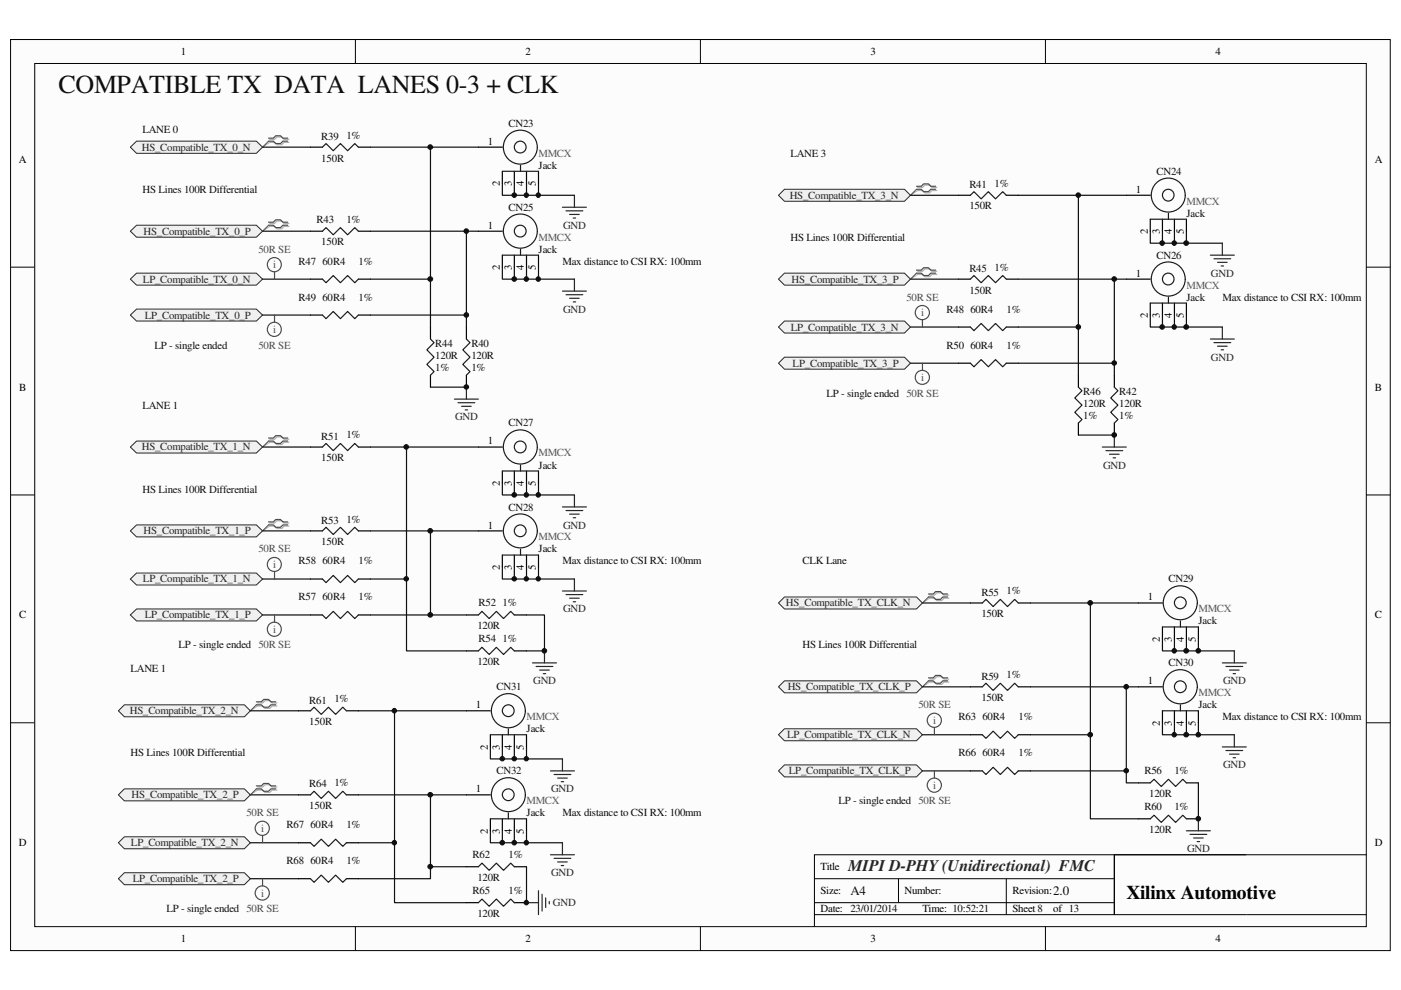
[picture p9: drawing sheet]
<svg xmlns="http://www.w3.org/2000/svg" width="297mm" height="210mm" viewBox="0 0 297 210" stroke-linecap="round" stroke-linejoin="round" font-family="sans-serif">
<path d="M2.3 8.4h292.5v193.1h-292.5z" fill="#fcfcfc"/>
<path d="M2.2 8.4h292.6v193.1h-292.6z" fill="none" stroke="#000" stroke-width=".21"/>
<path d="M7.4 13.5h282.3v183h-282.3z" fill="#fcfcfc"/>
<g fill="none" stroke="#000" stroke-width=".21">
<path d="M7.4 13.5h282.3v183h-282.3zM75.3 8.3v5.1M148.5 8.3v5.1M221.7 8.3v5.1M2.2 56.6h5.1M289.7 56.6h5.1M2.2 104.9h5.1M289.7 104.9h5.1M2.2 153.2h5.1M289.7 153.2h5.1M75.3 196.5v5.1M148.5 196.5v5.1"/>
<path d="M172.7 186.3h63.6M172.7 193.9h117M172.7 191.4h63.6M190.5 186.3v5.1M213.4 186.3v7.6M221.7 196.5v5.1M236.3 181.2v12.7v-12.7h53.4M264.2 181.2h-91.5v15.3"/>
</g>
<path d="M27.6 122.8l1.4-1.3h25.4l1.3 1.3-1.3 1.2h-25.4z" fill-rule="evenodd" fill="#f0f0f0"/>
<path d="M27.6 122.8l1.4-1.3h25.4l1.3 1.3-1.3 1.2h-25.4z" fill="none" stroke="#262626" stroke-width=".21"/>
<path d="M27.6 130.4l1.4-1.3h25.4l1.3 1.3-1.3 1.3h-25.4z" fill-rule="evenodd" fill="#f0f0f0"/>
<path d="M27.6 130.4l1.4-1.3h25.4l1.3 1.3-1.3 1.3h-25.4z" fill="none" stroke="#262626" stroke-width=".21"/>
<path d="M55.7 122.8h10.1M55.7 130.4h10.1" fill="none" stroke="#0e0e0e" stroke-width=".25"/>
<path d="M27.6 94.8l1.4-1.3h25.4l1.3 1.3-1.3 1.3h-25.4z" fill-rule="evenodd" fill="#f0f0f0"/>
<path d="M27.6 94.8l1.4-1.3h25.4l1.3 1.3-1.3 1.3h-25.4z" fill="none" stroke="#262626" stroke-width=".21"/>
<path d="M27.6 112.6l1.4-1.3h25.4l1.3 1.3-1.3 1.2h-25.4z" fill-rule="evenodd" fill="#f0f0f0"/>
<path d="M27.6 112.6l1.4-1.3h25.4l1.3 1.3-1.3 1.2h-25.4z" fill="none" stroke="#262626" stroke-width=".21"/>
<path d="M57.2 93.1h1l.5-.5h1l.5 .5h1.1M57.2 93.8h1l.5 .5h1l.5-.5h1.1M57.2 110.9h1l.5-.5h1l.5 .5h1.1M57.2 111.5h1l.5 .6h1l.5-.6h1.1" fill="none" stroke="#aeaeae" stroke-width=".25"/>
<path d="M57.2 93.8l-1.5 1M57.2 111.5l-1.5 1.1" fill="none" stroke="#aeaeae" stroke-width=".21"/>
<path d="M56.9 92.9h1.1l.5-.5h1l.5 .5h1M56.9 93.5h1.1l.5 .5h1l.5-.5h1M56.9 110.7h1.1l.5-.5h1l.5 .5h1M56.9 111.3h1.1l.5 .5h1l.5-.5h1" fill="none" stroke="#4c4c4c" stroke-width=".25"/>
<path d="M56.9 93.5l-1.2 1.3M56.9 111.3l-1.2 1.3" fill="none" stroke="#4c4c4c" stroke-width=".21"/>
<path d="M119.2 107.5h5.1M120 108.2h3.6M120.8 109h2M121.5 109.8h.5M121.8 104.9v2.6M119.2 125.3h5.1M120 126.1h3.6M120.8 126.8h2M121.5 127.6h.5M121.8 122.8v2.5" fill="none" stroke="#262626" stroke-width=".25"/>
<path d="M55.7 94.8h10.1M78.5 94.8h22.9M55.7 112.6h10.1M106.5 102.4v2.5h15.3M109 102.4v2.5M111.6 102.4v2.5M114.2 102.4v2.5M106.5 120.2v2.6h15.3M109 120.2v2.6M111.6 120.2v2.6M114.2 120.2v2.6" fill="none" stroke="#0e0e0e" stroke-width=".25"/>
<path d="M27.6 59.2l1.4-1.3h25.4l1.3 1.3-1.3 1.3h-25.4z" fill-rule="evenodd" fill="#f0f0f0"/>
<path d="M27.6 59.2l1.4-1.3h25.4l1.3 1.3-1.3 1.3h-25.4z" fill="none" stroke="#262626" stroke-width=".21"/>
<path d="M27.6 66.8l1.4-1.3h25.4l1.3 1.3-1.3 1.3h-25.4z" fill-rule="evenodd" fill="#f0f0f0"/>
<path d="M27.6 66.8l1.4-1.3h25.4l1.3 1.3-1.3 1.3h-25.4z" fill="none" stroke="#262626" stroke-width=".21"/>
<path d="M55.7 59.2h10.1M55.7 66.8h10.1" fill="none" stroke="#0e0e0e" stroke-width=".25"/>
<path d="M27.6 31.2l1.4-1.3h25.4l1.3 1.3-1.3 1.3h-25.4z" fill-rule="evenodd" fill="#f0f0f0"/>
<path d="M27.6 31.2l1.4-1.3h25.4l1.3 1.3-1.3 1.3h-25.4z" fill="none" stroke="#262626" stroke-width=".21"/>
<path d="M27.6 49l1.4-1.2h25.4l1.3 1.2-1.3 1.3h-25.4z" fill-rule="evenodd" fill="#f0f0f0"/>
<path d="M27.6 49l1.4-1.2h25.4l1.3 1.2-1.3 1.3h-25.4z" fill="none" stroke="#262626" stroke-width=".21"/>
<path d="M57.2 29.5h1l.5-.5h1l.5 .5h1.1M57.2 30.2h1l.5 .5h1l.5-.5h1.1M57.2 47.4h1l.5-.5h1l.5 .5h1.1M57.2 48h1l.5 .5h1l.5-.5h1.1" fill="none" stroke="#aeaeae" stroke-width=".25"/>
<path d="M57.2 30.2l-1.5 1M57.2 48l-1.5 1" fill="none" stroke="#aeaeae" stroke-width=".21"/>
<path d="M56.9 29.3h1.1l.5-.5h1l.5 .5h1M56.9 29.9h1.1l.5 .5h1l.5-.5h1M56.9 47.1h1.1l.5-.5h1l.5 .5h1M56.9 47.8h1.1l.5 .5h1l.5-.5h1" fill="none" stroke="#4c4c4c" stroke-width=".25"/>
<path d="M56.9 29.9l-1.2 1.3M56.9 47.8l-1.2 1.2" fill="none" stroke="#4c4c4c" stroke-width=".21"/>
<path d="M119.2 43.9h5.1M120 44.7h3.6M120.8 45.5h2M121.5 46.2h.5M121.8 41.4v2.5M121.8 59.2v2.5M119.2 61.7h5.1M120 62.5h3.6M120.8 63.2h2M121.5 64h.5" fill="none" stroke="#262626" stroke-width=".25"/>
<path d="M55.7 31.2h10.1M78.5 31.2h22.9M106.5 38.9v2.5h15.3M109 38.9v2.5M111.6 38.9v2.5M114.2 38.9v2.5M55.7 49h10.1M106.5 56.6v2.6h15.3M109 56.6v2.6M111.6 56.6v2.6M114.2 56.6v2.6" fill="none" stroke="#0e0e0e" stroke-width=".25"/>
<path d="M25.1 178.7l1.3-1.3h25.4l1.3 1.3-1.3 1.3h-25.4z" fill-rule="evenodd" fill="#f0f0f0"/>
<path d="M25.1 178.7l1.3-1.3h25.4l1.3 1.3-1.3 1.3h-25.4z" fill="none" stroke="#262626" stroke-width=".21"/>
<path d="M25.1 186.3l1.3-1.3h25.4l1.3 1.3-1.3 1.3h-25.4z" fill-rule="evenodd" fill="#f0f0f0"/>
<path d="M25.1 186.3l1.3-1.3h25.4l1.3 1.3-1.3 1.3h-25.4z" fill="none" stroke="#262626" stroke-width=".21"/>
<path d="M53.1 178.7h10.2M53.1 186.3h10.2" fill="none" stroke="#0e0e0e" stroke-width=".25"/>
<path d="M25.1 150.7l1.3-1.3h25.4l1.3 1.3-1.3 1.3h-25.4z" fill-rule="evenodd" fill="#f0f0f0"/>
<path d="M25.1 150.7l1.3-1.3h25.4l1.3 1.3-1.3 1.3h-25.4z" fill="none" stroke="#262626" stroke-width=".21"/>
<path d="M25.1 168.5l1.3-1.2h25.4l1.3 1.2-1.3 1.3h-25.4z" fill-rule="evenodd" fill="#f0f0f0"/>
<path d="M25.1 168.5l1.3-1.2h25.4l1.3 1.2-1.3 1.3h-25.4z" fill="none" stroke="#262626" stroke-width=".21"/>
<path d="M54.6 149.1h1.1l.5-.6h1l.5 .6h1M54.6 149.7h1.1l.5 .5h1l.5-.5h1M54.6 166.9h1.1l.5-.5h1l.5 .5h1M54.6 167.5h1.1l.5 .5h1l.5-.5h1" fill="none" stroke="#aeaeae" stroke-width=".25"/>
<path d="M54.6 149.7l-1.5 1M54.6 167.5l-1.5 1" fill="none" stroke="#aeaeae" stroke-width=".21"/>
<path d="M54.4 148.8h1l.5-.5h1l.5 .5h1.1M54.4 149.4h1l.5 .5h1l.5-.5h1.1M54.4 166.6h1l.5-.5h1l.5 .5h1.1M54.4 167.3h1l.5 .5h1l.5-.5h1.1" fill="none" stroke="#4c4c4c" stroke-width=".25"/>
<path d="M54.4 149.4l-1.3 1.3M54.4 167.3l-1.3 1.2" fill="none" stroke="#4c4c4c" stroke-width=".21"/>
<path d="M116.7 163.4h5.1M117.5 164.2h3.5M118.2 165h2.1M119 165.7h.5M119.2 160.9v2.5M119.2 178.7v2.5M116.7 181.2h5.1M117.5 182h3.5M118.2 182.8h2.1M119 183.5h.5" fill="none" stroke="#262626" stroke-width=".25"/>
<path d="M53.1 150.7h10.2M76 150.7h22.9M104 158.4v2.5h15.2M106.5 158.4v2.5M109 158.4v2.5M111.6 158.4v2.5M53.1 168.5h10.2M91.3 168.5v17.8h-15.3M104 176.1v2.6h15.2M106.5 176.1v2.6M109 176.1v2.6M111.6 176.1v2.6" fill="none" stroke="#0e0e0e" stroke-width=".25"/>
<path d="M165.1 69.3l1.2-1.2h25.5l1.2 1.2-1.2 1.3h-25.5z" fill-rule="evenodd" fill="#f0f0f0"/>
<path d="M165.1 69.3l1.2-1.2h25.5l1.2 1.2-1.2 1.3h-25.5z" fill="none" stroke="#262626" stroke-width=".21"/>
<path d="M165.1 77l1.2-1.3h25.5l1.2 1.3-1.2 1.3h-25.5z" fill-rule="evenodd" fill="#f0f0f0"/>
<path d="M165.1 77l1.2-1.3h25.5l1.2 1.3-1.2 1.3h-25.5z" fill="none" stroke="#262626" stroke-width=".21"/>
<path d="M193 69.3h10.2M193 77h10.2" fill="none" stroke="#0e0e0e" stroke-width=".25"/>
<path d="M165.1 41.4l1.2-1.3h25.5l1.2 1.3-1.2 1.3h-25.5z" fill-rule="evenodd" fill="#f0f0f0"/>
<path d="M165.1 41.4l1.2-1.3h25.5l1.2 1.3-1.2 1.3h-25.5z" fill="none" stroke="#262626" stroke-width=".21"/>
<path d="M165.1 59.2l1.2-1.3h25.5l1.2 1.3-1.2 1.3h-25.5z" fill-rule="evenodd" fill="#f0f0f0"/>
<path d="M165.1 59.2l1.2-1.3h25.5l1.2 1.3-1.2 1.3h-25.5z" fill="none" stroke="#262626" stroke-width=".21"/>
<path d="M194.6 39.8h1l.5-.6h1l.5 .6h1M194.6 40.4h1l.5 .5h1l.5-.5h1M194.6 57.5h1l.5-.5h1l.5 .5h1M194.6 58.2h1l.5 .5h1l.5-.5h1" fill="none" stroke="#aeaeae" stroke-width=".25"/>
<path d="M194.6 40.4l-1.6 1M194.6 58.2l-1.6 1" fill="none" stroke="#aeaeae" stroke-width=".21"/>
<path d="M194.3 39.5h1l.5-.5h1l.6 .5h1M194.3 40.1h1l.5 .5h1l.6-.5h1M194.3 57.3h1l.5-.5h1l.6 .5h1M194.3 57.9h1l.5 .5h1l.6-.5h1" fill="none" stroke="#4c4c4c" stroke-width=".25"/>
<path d="M194.3 40.1l-1.3 1.3M194.3 57.9l-1.3 1.3" fill="none" stroke="#4c4c4c" stroke-width=".21"/>
<path d="M256.6 54.1h5.1M257.4 54.9h3.5M258.1 55.6h2.1M258.9 56.4h.5M259.2 51.6v2.5M256.6 71.9h5.1M257.4 72.6h3.5M258.1 73.4h2.1M258.9 74.2h.5M259.2 69.3v2.6" fill="none" stroke="#262626" stroke-width=".25"/>
<path d="M193 41.4h10.2M193 59.2h10.2M215.9 41.4h22.9M243.9 49v2.6h15.3M246.5 49v2.6M249 49v2.6M251.5 49v2.6M243.9 66.8v2.5h15.3M246.5 66.8v2.5M249 66.8v2.5M251.5 66.8v2.5" fill="none" stroke="#0e0e0e" stroke-width=".25"/>
<path d="M165.1 155.8l1.2-1.3h28l1.3 1.3-1.3 1.3h-28z" fill-rule="evenodd" fill="#f0f0f0"/>
<path d="M165.1 155.8l1.2-1.3h28l1.3 1.3-1.3 1.3h-28z" fill="none" stroke="#262626" stroke-width=".21"/>
<path d="M165.1 163.4l1.2-1.2h28l1.3 1.2-1.3 1.3h-28z" fill-rule="evenodd" fill="#f0f0f0"/>
<path d="M165.1 163.4l1.2-1.2h28l1.3 1.2-1.3 1.3h-28z" fill="none" stroke="#262626" stroke-width=".21"/>
<path d="M195.6 155.8h10.1M195.6 163.4h10.1" fill="none" stroke="#0e0e0e" stroke-width=".25"/>
<path d="M165.1 127.8l1.2-1.2h28l1.3 1.2-1.3 1.3h-28z" fill-rule="evenodd" fill="#f0f0f0"/>
<path d="M165.1 127.8l1.2-1.2h28l1.3 1.2-1.3 1.3h-28z" fill="none" stroke="#262626" stroke-width=".21"/>
<path d="M165.1 145.6l1.2-1.2h28l1.3 1.2-1.3 1.3h-28z" fill-rule="evenodd" fill="#f0f0f0"/>
<path d="M165.1 145.6l1.2-1.2h28l1.3 1.2-1.3 1.3h-28z" fill="none" stroke="#262626" stroke-width=".21"/>
<path d="M197.1 126.2h1l.5-.5h1l.5 .5h1.1M197.1 126.8h1l.5 .5h1l.5-.5h1.1M197.1 144h1l.5-.5h1l.5 .5h1.1M197.1 144.6h1l.5 .5h1l.5-.5h1.1" fill="none" stroke="#aeaeae" stroke-width=".25"/>
<path d="M197.1 126.8l-1.5 1M197.1 144.6l-1.5 1" fill="none" stroke="#aeaeae" stroke-width=".21"/>
<g fill="none" stroke="#4c4c4c" stroke-width=".25">
<path d="M58.2 57.7v1.5M58.2 66.8v1.5M195.6 67.8v1.5M195.6 77v1.5M58.2 121.2v1.6M58.2 130.4v1.5M196.8 125.9h1.1l.5-.5h1l.5 .5h1M196.8 126.6h1.1l.5 .5h1l.5-.5h1M196.8 143.7h1.1l.5-.5h1l.5 .5h1M196.8 144.4h1.1l.5 .5h1l.5-.5h1M198.1 154.3v1.5M55.7 177.2v1.5"/>
<path d="M198.1 163.4v1.6M55.7 186.3v1.5"/>
<circle cx="58.1" cy="56.1" r="1.5"/>
<circle cx="58.1" cy="69.8" r="1.5"/>
<circle cx="195.5" cy="66.3" r="1.51"/>
<circle cx="195.6" cy="80" r="1.5"/>
<circle cx="58.2" cy="119.7" r="1.49"/>
<circle cx="58.1" cy="133.4" r="1.5"/>
<circle cx="198.1" cy="152.7" r="1.5"/>
<circle cx="55.6" cy="175.6" r="1.5"/>
<circle cx="198.1" cy="166.5" r="1.5"/>
<circle cx="55.6" cy="189.3" r="1.5"/>
</g>
<path d="M196.8 126.6l-1.2 1.2M196.8 144.4l-1.2 1.2" fill="none" stroke="#4c4c4c" stroke-width=".21"/>
<g fill="none" stroke="#262626" stroke-width=".25">
<path d="M96.3 84.6h5.1M97.1 85.4h3.6M97.9 86.1h2M98.6 86.9h.5M98.9 82.1v2.5M233.7 94.8h5.1M234.5 95.5h3.5M235.2 96.3h2.1M236 97.1h.5M236.3 92.2v2.6M115.4 138v2.5M261.7 138v2.5"/>
<path d="M112.9 140.5h5.1M113.7 141.3h3.5M114.4 142.1h2.1M115.2 142.8h.5M259.2 140.5h5M259.2 158.4h5M259.9 141.3h3.6M259.9 159.1h3.6M260.7 142.1h2M260.7 159.9h2M261.4 142.8h.6M261.7 155.8v2.6"/>
<path d="M251.5 176.1h5.1M252.3 176.9h3.6M253.1 177.7h2M253.8 178.4h.5M254.1 173.6v2.5M261.4 160.7h.6M111.6 191.4h2.6M114.2 188.8v5.1M114.9 189.6v3.6M115.7 190.4v2M116.5 191.1v.5"/>
</g>
<g fill="none" stroke="#0e0e0e" stroke-width=".25">
<path d="M91.3 31.2v38.1M78.5 49h22.9M78.5 59.2h12.8M98.9 49v20.3M215.9 59.2h22.9M228.6 41.4v38.1M236.3 59.2v20.3M78.5 66.8h20.4M215.9 69.3h12.7M215.9 77h20.4M86.2 94.8v28M91.3 82.1h7.6"/>
<path d="M228.6 92.2h7.7M78.5 112.6h22.9M91.3 112.6v17.8M78.5 130.4h20.4M78.5 122.8h7.7M86.2 122.8v15.2h12.7M111.6 130.4h3.8v7.6h-3.8M195.6 127.8h10.1M218.5 127.8h22.8M246.5 135.5v2.5h15.2M249 135.5v2.5M251.5 135.5v2.5"/>
<path d="M254.1 135.5v2.5M83.6 150.7v28M195.6 145.6h10.1M218.5 155.8h12.7v17.8h10.1M218.5 145.6h22.8M246.5 153.2v2.6h15.2M249 153.2v2.6M251.5 153.2v2.6M254.1 153.2v2.6M76 168.5h22.9M76 178.7h7.6M83.6 178.7v12.7h15.3"/>
<path d="M218.5 163.4h20.3v2.6h2.5M254.1 166v7.6M91.3 183.8h7.6M111.6 183.8v7.6"/>
</g>
<g fill="none" stroke="#000" stroke-width=".25">
<path d="M65.8 31.2h2.6M76 31.2h2.5M101.4 31.2h5.1M106.5 36.3v2.6M109 36.3v2.6M111.6 36.3v2.6M114.2 36.3v2.6M65.8 49h2.6M65.8 59.2h2.6M76 49h2.5M76 59.2h2.5M101.4 49h5.1"/>
<path d="M106.5 54.1v2.5M109 54.1v2.5M111.6 54.1v2.5M114.2 54.1v2.5M203.2 41.4h2.5M203.2 59.2h2.5M213.4 41.4h2.5M213.4 59.2h2.5M238.8 41.4h5.1M238.8 59.2h5.1M243.9 46.5v2.5M246.5 46.5v2.5"/>
<path d="M249 46.5v2.5M251.5 46.5v2.5M65.8 66.8h2.6M76 66.8h2.5M91.3 69.3v2.6M91.3 79.5v2.6M98.9 69.3v2.6M98.9 79.5v2.6M203.2 69.3h2.5M203.2 77h2.5M213.4 69.3h2.5M213.4 77h2.5"/>
<path d="M228.6 79.5v2.6M236.3 79.5v2.6M243.9 64.3v2.5M246.5 64.3v2.5M249 64.3v2.5M251.5 64.3v2.5M65.8 94.8h2.6M76 94.8h2.5M101.4 94.8h5.1M106.5 99.9v2.5M109 99.9v2.5M111.6 99.9v2.5"/>
<path d="M114.2 99.9v2.5M228.6 89.7v2.5M236.3 89.7v2.5M65.8 112.6h2.6M76 112.6h2.5M101.4 112.6h5.1M106.5 117.7v2.5M109 117.7v2.5M111.6 117.7v2.5M114.2 117.7v2.5M65.8 130.4h2.6M65.8 122.8h2.6"/>
<path d="M76 130.4h2.5M76 122.8h2.5M98.9 130.4h2.5M98.9 138h2.5M109 130.4h2.6M109 138h2.6M205.7 127.8h2.6M215.9 127.8h2.6M241.3 127.8h5.2M246.5 132.9v2.6M249 132.9v2.6M251.5 132.9v2.6"/>
<path d="M254.1 132.9v2.6M63.3 150.7h2.5M73.4 150.7h2.6M98.9 150.7h5.1M104 155.8v2.6M106.5 155.8v2.6M109 155.8v2.6M111.6 155.8v2.6M205.7 145.6h2.6M205.7 155.8h2.6M215.9 145.6h2.6M215.9 155.8h2.6"/>
<path d="M241.3 145.6h5.2M246.5 150.7v2.5M249 150.7v2.5M251.5 150.7v2.5M254.1 150.7v2.5M63.3 168.5h2.5M63.3 178.7h2.5M73.4 168.5h2.6M73.4 178.7h2.6M98.9 168.5h5.1M104 173.6v2.5M106.5 173.6v2.5"/>
<path d="M109 173.6v2.5M111.6 173.6v2.5M205.7 163.4h2.6M215.9 163.4h2.6M241.3 166h2.6M241.3 173.6h2.6M251.5 166h2.6M251.5 173.6h2.6M63.3 186.3h2.5M73.4 186.3h2.6M98.9 183.8h2.5M98.9 191.4h2.5"/>
<path d="M109 183.8h2.6M109 191.4h2.6"/>
</g>
<g fill="none" stroke="#1c1c1c" stroke-width=".25">
<path d="M68.4 31.2l.7-.8 1.6 1.6 1.5-1.6 1.5 1.6 1.5-1.6 .8 .8M106.5 36.3h7.7M110.4 35.1v1.2M113.9 31.2a3.6 3.6 0 0 0-5.2-3.2 3.6 3.6 0 0 0-.6 6 3.6 3.6 0 0 0 5.7-2l.1-.7M68.4 59.2l.7 .7 1.6-1.5 1.5 1.5 1.5-1.5 1.5 1.5 .8-.7M68.4 49l.7-.7 1.6 1.5 1.5-1.5 1.5 1.5 1.5-1.5 .8 .7M106.5 54.1h7.7M110.4 52.8v1.3M113.9 49a3.6 3.6 0 0 0-5.2-3.2 3.6 3.6 0 0 0-.6 6.1 3.6 3.6 0 0 0 5.7-2.1l.1-.7M205.7 41.4l.8-.8 1.5 1.6 1.5-1.6 1.6 1.6 1.5-1.6 .8 .8M205.7 59.2l.8-.8 1.5 1.5 1.5-1.5 1.6 1.5 1.5-1.5 .8 .8M243.9 46.5h7.6"/>
<path d="M247.7 45.2v1.3M251.3 41.4a3.6 3.6 0 0 0-5.2-3.2 3.6 3.6 0 0 0-.7 6 3.6 3.6 0 0 0 5.8-2l.1-.7M251.3 59.2a3.6 3.6 0 0 0-5.2-3.2 3.6 3.6 0 0 0-.6 6 3.6 3.6 0 0 0 5.7-2l.1-.7M68.4 66.8l.7 .8 1.6-1.6 1.5 1.6 1.5-1.6 1.5 1.6 .8-.8M91.3 71.9l.7 .7-1.5 1.6 1.5 1.5-1.5 1.6 1.5 1.5-.7 .7M98.9 71.9l.7 .7-1.5 1.6 1.5 1.5-1.5 1.6 1.5 1.5-.7 .7M205.7 69.3l.8 .8 1.5-1.5 1.5 1.5 1.6-1.5 1.5 1.5 .8-.8M205.7 77l.8 .8 1.5-1.6 1.5 1.6 1.6-1.6 1.5 1.6 .8-.8M243.9 64.3h7.6M247.7 63v1.3M68.4 94.8l.7-.8 1.6 1.5 1.5-1.5 1.5 1.5 1.5-1.5 .8 .8M106.5 99.9h7.7"/>
<path d="M110.4 98.6v1.3M113.9 94.8a3.6 3.6 0 0 0-5.2-3.3 3.6 3.6 0 0 0-.6 6.1 3.6 3.6 0 0 0 5.7-2l.1-.7M228.6 82.1l.8 .7-1.5 1.6 1.5 1.5-1.5 1.5 1.5 1.5-.8 .8M236.3 82.1l.7 .7-1.5 1.6 1.5 1.5-1.5 1.5 1.5 1.5-.7 .8M68.4 112.6l.7-.8 1.6 1.5 1.5-1.5 1.5 1.5 1.5-1.5 .8 .8M106.5 117.7h7.7M110.4 116.4v1.3M113.9 112.6a3.6 3.6 0 0 0-5.2-3.3 3.6 3.6 0 0 0-.6 6.1 3.6 3.6 0 0 0 5.7-2l.1-.8M68.4 130.4l.7 .7 1.6-1.5 1.5 1.5 1.5-1.5 1.5 1.5 .8-.7M68.4 122.8l.7 .7 1.6-1.5 1.5 1.5 1.5-1.5 1.5 1.5 .8-.7M101.4 130.4l.8-.8 1.5 1.5 1.5-1.5 1.6 1.5 1.5-1.5 .7 .8M101.4 138l.8-.8 1.5 1.6 1.5-1.6 1.6 1.6 1.5-1.6 .7 .8"/>
<path d="M208.3 127.8l.7-.7 1.6 1.5 1.5-1.5 1.5 1.5 1.5-1.5 .8 .7M246.5 132.9h7.6M250.3 131.7v1.2M253.9 127.8a3.6 3.6 0 0 0-4.9-3.4 3.6 3.6 0 0 0-1.4 5.8 3.6 3.6 0 0 0 5.9-.9l.3-1.4M65.8 150.7l.8-.8 1.5 1.6 1.5-1.6 1.6 1.6 1.5-1.6 .7 .8M104 155.8h7.6M107.8 154.5v1.3M111.4 150.7a3.6 3.6 0 0 0-5.2-3.2 3.6 3.6 0 0 0-.7 6 3.6 3.6 0 0 0 5.8-2l.1-.7M208.3 155.8l.7 .7 1.6-1.5 1.5 1.5 1.5-1.5 1.5 1.5 .8-.7M208.3 145.6l.7-.7 1.6 1.5 1.5-1.5 1.5 1.5 1.5-1.5 .8 .7M246.5 150.7h7.6M250.3 149.4v1.3"/>
<path d="M253.9 145.6a3.6 3.6 0 0 0-4.9-3.5 3.6 3.6 0 0 0-1.4 5.9 3.6 3.6 0 0 0 5.9-.9l.3-1.4M65.8 178.7l.8 .8 1.5-1.6 1.5 1.6 1.6-1.6 1.5 1.6 .7-.8M65.8 168.5l.8-.7 1.5 1.5 1.5-1.5 1.6 1.5 1.5-1.5 .7 .7M104 173.6h7.6M107.8 172.3v1.3M111.4 168.5a3.6 3.6 0 0 0-5.2-3.2 3.6 3.6 0 0 0-.7 6.1 3.6 3.6 0 0 0 5.8-2.1l.1-.7M208.3 163.4l.7 .8 1.6-1.5 1.5 1.5 1.5-1.5 1.5 1.5 .8-.8M243.9 166l.8-.8 1.5 1.6 1.5-1.6 1.6 1.6 1.5-1.6 .7 .8M243.9 173.6l.8-.8 1.5 1.6 1.5-1.6 1.6 1.6 1.5-1.6 .7 .8M65.8 186.3l.8 .8 1.5-1.6 1.5 1.6 1.6-1.6 1.5 1.6 .7-.8M101.4 183.8l.8-.8 1.5 1.5 1.5-1.5 1.6 1.5 1.5-1.5 .7 .8M101.4 191.4l.8-.8 1.5 1.6 1.5-1.6 1.6 1.6 1.5-1.6 .7 .8"/>
<circle cx="110.3" cy="31.2" r="1.25"/>
<circle cx="110.3" cy="49" r="1.25"/>
<circle cx="247.7" cy="59.2" r="1.24"/>
<circle cx="247.7" cy="41.4" r="1.24"/>
<circle cx="110.3" cy="94.8" r="1.25"/>
<circle cx="110.3" cy="112.5" r="1.25"/>
<circle cx="250.2" cy="127.8" r="1.25"/>
<circle cx="107.8" cy="150.7" r="1.24"/>
<circle cx="250.2" cy="145.6" r="1.25"/>
<circle cx="107.8" cy="168.5" r="1.24"/>
</g>
<path d="M231.2 127.8h.1M231.2 127.8v28M238.8 145.6v17.8" fill="none" stroke="#151515" stroke-width=".25"/>
<circle cx="83.6" cy="178.7" r=".48" fill="#0e0e0e"/>
<circle cx="83.6" cy="178.7" r=".48" fill="none" stroke="#0e0e0e" stroke-width=".21"/>
<circle cx="83.6" cy="150.7" r=".48" fill="#0e0e0e"/>
<circle cx="83.6" cy="150.7" r=".48" fill="none" stroke="#0e0e0e" stroke-width=".21"/>
<circle cx="86.1" cy="122.7" r=".48" fill="#0e0e0e"/>
<circle cx="86.1" cy="122.7" r=".48" fill="none" stroke="#0e0e0e" stroke-width=".21"/>
<circle cx="86.1" cy="94.8" r=".49" fill="#0e0e0e"/>
<circle cx="86.1" cy="94.8" r=".49" fill="none" stroke="#0e0e0e" stroke-width=".21"/>
<circle cx="91.2" cy="183.7" r=".5" fill="#0e0e0e"/>
<circle cx="91.2" cy="183.7" r=".5" fill="none" stroke="#0e0e0e" stroke-width=".21"/>
<circle cx="91.2" cy="168.5" r=".5" fill="#0e0e0e"/>
<circle cx="91.2" cy="168.5" r=".5" fill="none" stroke="#0e0e0e" stroke-width=".21"/>
<circle cx="91.2" cy="130.4" r=".5" fill="#0e0e0e"/>
<circle cx="91.2" cy="130.4" r=".5" fill="none" stroke="#0e0e0e" stroke-width=".21"/>
<circle cx="91.2" cy="112.5" r=".5" fill="#0e0e0e"/>
<circle cx="91.2" cy="112.5" r=".5" fill="none" stroke="#0e0e0e" stroke-width=".21"/>
<circle cx="91.2" cy="59.2" r=".5" fill="#0e0e0e"/>
<circle cx="91.2" cy="59.2" r=".5" fill="none" stroke="#0e0e0e" stroke-width=".21"/>
<circle cx="91.2" cy="31.2" r=".5" fill="#0e0e0e"/>
<circle cx="91.2" cy="31.2" r=".5" fill="none" stroke="#0e0e0e" stroke-width=".21"/>
<circle cx="98.9" cy="82" r=".48" fill="#0e0e0e"/>
<circle cx="98.9" cy="82" r=".48" fill="none" stroke="#0e0e0e" stroke-width=".21"/>
<circle cx="98.9" cy="66.8" r=".49" fill="#0e0e0e"/>
<circle cx="98.9" cy="66.8" r=".49" fill="none" stroke="#0e0e0e" stroke-width=".21"/>
<circle cx="98.9" cy="49" r=".49" fill="#0e0e0e"/>
<circle cx="98.9" cy="49" r=".49" fill="none" stroke="#0e0e0e" stroke-width=".21"/>
<circle cx="106.5" cy="178.7" r=".49" fill="#0e0e0e"/>
<circle cx="106.5" cy="178.7" r=".49" fill="none" stroke="#0e0e0e" stroke-width=".21"/>
<circle cx="106.5" cy="160.9" r=".48" fill="#0e0e0e"/>
<circle cx="106.5" cy="160.9" r=".48" fill="none" stroke="#0e0e0e" stroke-width=".21"/>
<circle cx="109" cy="178.7" r=".48" fill="#0e0e0e"/>
<circle cx="109" cy="178.7" r=".48" fill="none" stroke="#0e0e0e" stroke-width=".21"/>
<circle cx="109" cy="160.9" r=".47" fill="#0e0e0e"/>
<circle cx="109" cy="160.9" r=".47" fill="none" stroke="#0e0e0e" stroke-width=".21"/>
<circle cx="109" cy="122.7" r=".47" fill="#0e0e0e"/>
<circle cx="109" cy="122.7" r=".47" fill="none" stroke="#0e0e0e" stroke-width=".21"/>
<circle cx="109" cy="104.9" r=".48" fill="#0e0e0e"/>
<circle cx="109" cy="104.9" r=".48" fill="none" stroke="#0e0e0e" stroke-width=".21"/>
<circle cx="109" cy="59.2" r=".48" fill="#0e0e0e"/>
<circle cx="109" cy="59.2" r=".48" fill="none" stroke="#0e0e0e" stroke-width=".21"/>
<circle cx="109" cy="41.4" r=".48" fill="#0e0e0e"/>
<circle cx="109" cy="41.4" r=".48" fill="none" stroke="#0e0e0e" stroke-width=".21"/>
<circle cx="111.6" cy="191.4" r=".48" fill="#0e0e0e"/>
<circle cx="111.6" cy="191.4" r=".48" fill="none" stroke="#0e0e0e" stroke-width=".21"/>
<circle cx="111.6" cy="178.7" r=".48" fill="#0e0e0e"/>
<circle cx="111.6" cy="178.7" r=".48" fill="none" stroke="#0e0e0e" stroke-width=".21"/>
<circle cx="111.6" cy="160.9" r=".46" fill="#0e0e0e"/>
<circle cx="111.6" cy="160.9" r=".46" fill="none" stroke="#0e0e0e" stroke-width=".21"/>
<circle cx="111.6" cy="122.7" r=".46" fill="#0e0e0e"/>
<circle cx="111.6" cy="122.7" r=".46" fill="none" stroke="#0e0e0e" stroke-width=".21"/>
<circle cx="111.6" cy="104.9" r=".48" fill="#0e0e0e"/>
<circle cx="111.6" cy="104.9" r=".48" fill="none" stroke="#0e0e0e" stroke-width=".21"/>
<circle cx="111.6" cy="59.2" r=".48" fill="#0e0e0e"/>
<circle cx="111.6" cy="59.2" r=".48" fill="none" stroke="#0e0e0e" stroke-width=".21"/>
<circle cx="111.6" cy="41.4" r=".47" fill="#0e0e0e"/>
<circle cx="111.6" cy="41.4" r=".47" fill="none" stroke="#0e0e0e" stroke-width=".21"/>
<circle cx="114.1" cy="122.7" r=".46" fill="#0e0e0e"/>
<circle cx="114.1" cy="122.7" r=".46" fill="none" stroke="#0e0e0e" stroke-width=".21"/>
<circle cx="114.1" cy="104.9" r=".48" fill="#0e0e0e"/>
<circle cx="114.1" cy="104.9" r=".48" fill="none" stroke="#0e0e0e" stroke-width=".21"/>
<circle cx="114.1" cy="59.2" r=".48" fill="#0e0e0e"/>
<circle cx="114.1" cy="59.2" r=".48" fill="none" stroke="#0e0e0e" stroke-width=".21"/>
<circle cx="114.1" cy="41.4" r=".47" fill="#0e0e0e"/>
<circle cx="114.1" cy="41.4" r=".47" fill="none" stroke="#0e0e0e" stroke-width=".21"/>
<circle cx="115.4" cy="138" r=".49" fill="#0e0e0e"/>
<circle cx="115.4" cy="138" r=".49" fill="none" stroke="#0e0e0e" stroke-width=".21"/>
<circle cx="228.6" cy="69.3" r=".49" fill="#0e0e0e"/>
<circle cx="228.6" cy="69.3" r=".49" fill="none" stroke="#0e0e0e" stroke-width=".21"/>
<circle cx="228.6" cy="41.4" r=".49" fill="#0e0e0e"/>
<circle cx="228.6" cy="41.4" r=".49" fill="none" stroke="#0e0e0e" stroke-width=".21"/>
<circle cx="231.2" cy="155.8" r=".49" fill="#0e0e0e"/>
<circle cx="231.2" cy="155.8" r=".49" fill="none" stroke="#0e0e0e" stroke-width=".21"/>
<circle cx="231.2" cy="127.8" r=".49" fill="#0e0e0e"/>
<circle cx="231.2" cy="127.8" r=".49" fill="none" stroke="#0e0e0e" stroke-width=".21"/>
<circle cx="236.2" cy="92.2" r=".49" fill="#0e0e0e"/>
<circle cx="236.2" cy="92.2" r=".49" fill="none" stroke="#0e0e0e" stroke-width=".21"/>
<circle cx="236.2" cy="77" r=".48" fill="#0e0e0e"/>
<circle cx="236.2" cy="77" r=".48" fill="none" stroke="#0e0e0e" stroke-width=".21"/>
<circle cx="236.2" cy="59.2" r=".49" fill="#0e0e0e"/>
<circle cx="236.2" cy="59.2" r=".49" fill="none" stroke="#0e0e0e" stroke-width=".21"/>
<circle cx="238.8" cy="163.4" r=".48" fill="#0e0e0e"/>
<circle cx="238.8" cy="163.4" r=".48" fill="none" stroke="#0e0e0e" stroke-width=".21"/>
<circle cx="238.8" cy="145.6" r=".49" fill="#0e0e0e"/>
<circle cx="238.8" cy="145.6" r=".49" fill="none" stroke="#0e0e0e" stroke-width=".21"/>
<circle cx="246.4" cy="69.3" r=".49" fill="#0e0e0e"/>
<circle cx="246.4" cy="69.3" r=".49" fill="none" stroke="#0e0e0e" stroke-width=".21"/>
<circle cx="246.4" cy="51.5" r=".49" fill="#0e0e0e"/>
<circle cx="246.4" cy="51.5" r=".49" fill="none" stroke="#0e0e0e" stroke-width=".21"/>
<circle cx="249" cy="155.8" r=".47" fill="#0e0e0e"/>
<circle cx="249" cy="155.8" r=".47" fill="none" stroke="#0e0e0e" stroke-width=".21"/>
<circle cx="248.9" cy="138" r=".48" fill="#0e0e0e"/>
<circle cx="248.9" cy="138" r=".48" fill="none" stroke="#0e0e0e" stroke-width=".21"/>
<circle cx="248.9" cy="69.3" r=".48" fill="#0e0e0e"/>
<circle cx="248.9" cy="69.3" r=".48" fill="none" stroke="#0e0e0e" stroke-width=".21"/>
<circle cx="248.9" cy="51.5" r=".48" fill="#0e0e0e"/>
<circle cx="248.9" cy="51.5" r=".48" fill="none" stroke="#0e0e0e" stroke-width=".21"/>
<circle cx="251.5" cy="155.8" r=".5" fill="#0e0e0e"/>
<circle cx="251.5" cy="155.8" r=".5" fill="none" stroke="#0e0e0e" stroke-width=".21"/>
<circle cx="251.5" cy="138" r=".5" fill="#0e0e0e"/>
<circle cx="251.5" cy="138" r=".5" fill="none" stroke="#0e0e0e" stroke-width=".21"/>
<circle cx="251.5" cy="69.3" r=".5" fill="#0e0e0e"/>
<circle cx="251.5" cy="69.3" r=".5" fill="none" stroke="#0e0e0e" stroke-width=".21"/>
<circle cx="251.5" cy="51.5" r=".5" fill="#0e0e0e"/>
<circle cx="251.5" cy="51.5" r=".5" fill="none" stroke="#0e0e0e" stroke-width=".21"/>
<circle cx="254.1" cy="173.6" r=".49" fill="#0e0e0e"/>
<circle cx="254.1" cy="173.6" r=".49" fill="none" stroke="#0e0e0e" stroke-width=".21"/>
<circle cx="254.1" cy="155.8" r=".49" fill="#0e0e0e"/>
<circle cx="254.1" cy="155.8" r=".49" fill="none" stroke="#0e0e0e" stroke-width=".21"/>
<circle cx="254.1" cy="138" r=".49" fill="#0e0e0e"/>
<circle cx="254.1" cy="138" r=".49" fill="none" stroke="#0e0e0e" stroke-width=".21"/>
<text font-size="5.5" fill="#0e0e0e" x="12.4" y="19.8">COMPATIBLE TX DATA LANES 0-3 + CLK</text>
<text font-size="4.1" x="238.8" y="190.5">Xilinx Automotive</text>
<text font-size="3.4" fill="#262626" x="179.8" y="184.6">MIPI D-PHY (Unidirectional) FMC</text>
<g font-size="2.8" fill="#0e0e0e">
<text x="180.3" y="189.8">A4</text>
<text x="223.3" y="189.8">2.0</text>
</g>
<g font-size="2.3">
<text x="38.3" y="11.6">1</text>
<text x="111.4" y="11.6">2</text>
<text x="184.6" y="11.6">3</text>
<text x="257.7" y="11.6">4</text>
<text x="4" y="34.5">A</text>
<text x="103.4" y="30.7">1</text>
<text x="291.5" y="34.5">A</text>
<text x="106" y="39.5" transform="rotate(-90 106 39.5)">2</text>
<text x="108.5" y="39.5" transform="rotate(-90 108.5 39.5)">3</text>
<text x="111.1" y="39.5" transform="rotate(-90 111.1 39.5)">4</text>
<text x="113.6" y="39.5" transform="rotate(-90 113.6 39.5)">5</text>
<text x="240.8" y="40.9">1</text>
<text x="103.4" y="48.5">1</text>
<text x="243.4" y="49.7" transform="rotate(-90 243.4 49.7)">2</text>
<text x="245.9" y="49.7" transform="rotate(-90 245.9 49.7)">3</text>
<text x="248.5" y="49.7" transform="rotate(-90 248.5 49.7)">4</text>
<text x="251" y="49.7" transform="rotate(-90 251 49.7)">5</text>
<text x="106" y="57.3" transform="rotate(-90 106 57.3)">2</text>
<text x="108.5" y="57.3" transform="rotate(-90 108.5 57.3)">3</text>
<text x="111.1" y="57.3" transform="rotate(-90 111.1 57.3)">4</text>
<text x="113.6" y="57.3" transform="rotate(-90 113.6 57.3)">5</text>
<text x="240.8" y="58.7">1</text>
<text x="243.4" y="67.5" transform="rotate(-90 243.4 67.5)">2</text>
<text x="245.9" y="67.5" transform="rotate(-90 245.9 67.5)">3</text>
<text x="248.5" y="67.5" transform="rotate(-90 248.5 67.5)">4</text>
<text x="251" y="67.5" transform="rotate(-90 251 67.5)">5</text>
<text x="4.1" y="82.8">B</text>
<text x="291.5" y="82.8">B</text>
<text x="103.4" y="94.2">1</text>
<text x="106" y="103.1" transform="rotate(-90 106 103.1)">2</text>
<text x="108.5" y="103.1" transform="rotate(-90 108.5 103.1)">3</text>
<text x="111.1" y="103.1" transform="rotate(-90 111.1 103.1)">4</text>
<text x="113.6" y="103.1" transform="rotate(-90 113.6 103.1)">5</text>
<text x="103.4" y="112.1">1</text>
<text x="106" y="120.9" transform="rotate(-90 106 120.9)">2</text>
<text x="108.5" y="120.9" transform="rotate(-90 108.5 120.9)">3</text>
<text x="111.1" y="120.9" transform="rotate(-90 111.1 120.9)">4</text>
<text x="113.6" y="120.9" transform="rotate(-90 113.6 120.9)">5</text>
<text x="4.1" y="131.1">C</text>
<text x="243.3" y="127.3">1</text>
<text x="291.5" y="131.1">C</text>
<text x="245.9" y="136.1" transform="rotate(-90 245.9 136.1)">2</text>
<text x="248.5" y="136.1" transform="rotate(-90 248.5 136.1)">3</text>
<text x="251" y="136.1" transform="rotate(-90 251 136.1)">4</text>
<text x="253.5" y="136.1" transform="rotate(-90 253.5 136.1)">5</text>
<text x="243.3" y="145.1">1</text>
<text x="100.9" y="150.2">1</text>
<text x="245.9" y="153.9" transform="rotate(-90 245.9 153.9)">2</text>
<text x="248.5" y="153.9" transform="rotate(-90 248.5 153.9)">3</text>
<text x="251" y="153.9" transform="rotate(-90 251 153.9)">4</text>
<text x="253.5" y="153.9" transform="rotate(-90 253.5 153.9)">5</text>
<text x="103.5" y="159" transform="rotate(-90 103.5 159)">2</text>
<text x="106" y="159" transform="rotate(-90 106 159)">3</text>
<text x="108.5" y="159" transform="rotate(-90 108.5 159)">4</text>
<text x="111.1" y="159" transform="rotate(-90 111.1 159)">5</text>
<text x="100.9" y="168">1</text>
<text x="4" y="179.4">D</text>
<text x="103.5" y="176.8" transform="rotate(-90 103.5 176.8)">2</text>
<text x="106" y="176.8" transform="rotate(-90 106 176.8)">3</text>
<text x="108.5" y="176.8" transform="rotate(-90 108.5 176.8)">4</text>
<text x="111.1" y="176.8" transform="rotate(-90 111.1 176.8)">5</text>
<text x="291.5" y="179.4">D</text>
<text x="173.9" y="184.5">Title</text>
<text x="173.9" y="189.6">Size:</text>
<text x="191.8" y="189.6">Number:</text>
<text x="214.7" y="189.6">Revision:</text>
<text x="173.9" y="193.4">Date: 23/01/2014</text>
<text x="195.6" y="193.4">Time: 10:52:21</text>
<text x="214.7" y="193.4">Sheet 8</text>
<text x="223.3" y="193.4">of 13</text>
<text x="38.3" y="199.8">1</text>
<text x="111.4" y="199.8">2</text>
<text x="184.6" y="199.8">3</text>
<text x="257.7" y="199.8">4</text>
</g>
<g font-size="2.3" fill="#0e0e0e">
<text x="30.2" y="28.2">LANE 0</text>
<text x="68.1" y="29.7">R39</text>
<text x="73.5" y="29.4">1%</text>
<text x="107.8" y="26.9">CN23</text>
<text x="68.1" y="34.2">150R</text>
<text x="114.2" y="35.8">Jack</text>
<text x="167.6" y="33.2">LANE 3</text>
<text x="30.2" y="40.9">HS Lines 100R Differential</text>
<text x="205.5" y="39.8">R41</text>
<text x="210.9" y="39.6">1%</text>
<text x="245.2" y="37">CN24</text>
<text x="67.1" y="47.2">R43</text>
<text x="73.5" y="47.2">1%</text>
<text x="107.8" y="44.7">CN25</text>
<text x="205.5" y="44.4">150R</text>
<text x="251.5" y="45.9">Jack</text>
<text x="68.1" y="52">150R</text>
<text x="114.2" y="53.6">Jack</text>
<text x="167.6" y="51">HS Lines 100R Differential</text>
<text x="63.3" y="56.1">R47</text>
<text x="68.4" y="56.1">60R4</text>
<text x="76" y="56.1">1%</text>
<text x="119.2" y="56.1">Max distance to CSI RX: 100mm</text>
<text x="205.5" y="57.7">R45</text>
<text x="210.9" y="57.4">1%</text>
<text x="245.2" y="54.8">CN26</text>
<text x="63.3" y="63.8">R49</text>
<text x="68.4" y="63.8">60R4</text>
<text x="76" y="63.8">1%</text>
<text x="205.5" y="62.2">150R</text>
<text x="251.5" y="63.8">Jack</text>
<text x="259.2" y="63.8">Max distance to CSI RX: 100mm</text>
<text x="200.7" y="66.3">R48</text>
<text x="205.8" y="66.3">60R4</text>
<text x="213.4" y="66.3">1%</text>
<text x="32.8" y="73.9">LP - single ended</text>
<text x="92.3" y="76.2">120R</text>
<text x="92.3" y="73.7">R44</text>
<text x="99.9" y="76.2">120R</text>
<text x="99.9" y="73.7">R40</text>
<text x="200.7" y="73.9">R50</text>
<text x="205.8" y="73.9">60R4</text>
<text x="213.4" y="73.9">1%</text>
<text x="92.3" y="78.7">1%</text>
<text x="99.9" y="78.7">1%</text>
<text x="229.7" y="83.8">R46</text>
<text x="237.3" y="83.8">R42</text>
<text x="30.2" y="86.6">LANE 1</text>
<text x="175.2" y="84.1">LP - single ended 50R SE</text>
<text x="229.7" y="86.4">120R</text>
<text x="229.7" y="88.9">1%</text>
<text x="237.3" y="86.4">120R</text>
<text x="237.3" y="88.9">1%</text>
<text x="68.1" y="93.2">R51</text>
<text x="73.5" y="93">1%</text>
<text x="107.8" y="90.4">CN27</text>
<text x="68.1" y="97.8">150R</text>
<text x="114.2" y="99.4">Jack</text>
<text x="30.2" y="104.4">HS Lines 100R Differential</text>
<text x="68.1" y="111">R53</text>
<text x="73.5" y="110.8">1%</text>
<text x="107.8" y="108.2">CN28</text>
<text x="63.3" y="119.7">R58</text>
<text x="68.1" y="115.6">150R</text>
<text x="68.4" y="119.7">60R4</text>
<text x="76" y="119.7">1%</text>
<text x="114.2" y="117.1">Jack</text>
<text x="119.2" y="119.7">Max distance to CSI RX: 100mm</text>
<text x="170.1" y="119.7">CLK Lane</text>
<text x="247.7" y="123.5">CN29</text>
<text x="63.3" y="127.3">R57</text>
<text x="68.4" y="127.3">60R4</text>
<text x="76" y="127.3">1%</text>
<text x="101.5" y="128.6">R52</text>
<text x="106.5" y="128.6">1%</text>
<text x="208.1" y="130.9">150R</text>
<text x="208.1" y="126.3">R55</text>
<text x="213.4" y="126">1%</text>
<text x="37.8" y="137.5">LP - single ended 50R SE</text>
<text x="101.2" y="133.4">120R</text>
<text x="101.5" y="136.2">R54</text>
<text x="106.5" y="136.2">1%</text>
<text x="170.1" y="137.5">HS Lines 100R Differential</text>
<text x="254.1" y="132.4">Jack</text>
<text x="27.7" y="142.6">LANE 1</text>
<text x="101.2" y="141.1">120R</text>
<text x="213.4" y="143.8">1%</text>
<text x="247.7" y="141.3">CN30</text>
<text x="65.6" y="149.2">R61</text>
<text x="70.9" y="148.9">1%</text>
<text x="105.3" y="146.4">CN31</text>
<text x="208.1" y="148.7">150R</text>
<text x="208.1" y="144.1">R59</text>
<text x="65.6" y="153.8">150R</text>
<text x="111.6" y="155.3">Jack</text>
<text x="203.2" y="152.7">R63</text>
<text x="208.3" y="152.7">60R4</text>
<text x="215.9" y="152.7">1%</text>
<text x="254.1" y="150.2">Jack</text>
<text x="259.2" y="152.7">Max distance to CSI RX: 100mm</text>
<text x="27.7" y="160.4">HS Lines 100R Differential</text>
<text x="203.2" y="160.4">R66</text>
<text x="208.3" y="160.4">60R4</text>
<text x="215.9" y="160.4">1%</text>
<text x="65.6" y="167">R64</text>
<text x="70.9" y="166.7">1%</text>
<text x="105.3" y="164.2">CN32</text>
<text x="242.7" y="164.2">R56</text>
<text x="249" y="164.2">1%</text>
<text x="65.6" y="171.5">150R</text>
<text x="111.6" y="173.1">Jack</text>
<text x="119.2" y="173.1">Max distance to CSI RX: 100mm</text>
<text x="177.8" y="170.5">LP - single ended 50R SE</text>
<text x="242.7" y="171.8">R60</text>
<text x="243.7" y="169">120R</text>
<text x="249" y="171.8">1%</text>
<text x="60.7" y="175.6">R67</text>
<text x="65.8" y="175.6">60R4</text>
<text x="73.5" y="175.6">1%</text>
<text x="243.7" y="176.6">120R</text>
<text x="60.7" y="183.3">R68</text>
<text x="65.8" y="183.3">60R4</text>
<text x="73.5" y="183.3">1%</text>
<text x="100.2" y="182">R62</text>
<text x="107.8" y="182">1%</text>
<text x="100.2" y="189.6">R65</text>
<text x="101.2" y="186.8">120R</text>
<text x="107.8" y="189.6">1%</text>
<text x="35.3" y="193.4">LP - single ended 50R SE</text>
<text x="101.2" y="194.4">120R</text>
</g>
<g font-size="2.3" fill="#262626">
<text x="30.1" y="32">HS_Compatible_TX_0_N</text>
<text x="167.4" y="42.1">HS_Compatible_TX_3_N</text>
<text x="30.4" y="49.7">HS_Compatible_TX_0_P</text>
<text x="119.4" y="48.5">GND</text>
<text x="30.3" y="59.9">LP_Compatible_TX_0_N</text>
<text x="167.8" y="59.9">HS_Compatible_TX_3_P</text>
<text x="256.7" y="58.7">GND</text>
<text x="30.7" y="67.6">LP_Compatible_TX_0_P</text>
<text x="119.4" y="66.3">GND</text>
<text x="167.7" y="70.1">LP_Compatible_TX_3_N</text>
<text x="168.1" y="77.7">LP_Compatible_TX_3_P</text>
<text x="256.7" y="76.5">GND</text>
<text x="96.5" y="89.2">GND</text>
<text x="30.1" y="95.5">HS_Compatible_TX_1_N</text>
<text x="233.9" y="99.4">GND</text>
<text x="30.4" y="113.3">HS_Compatible_TX_1_P</text>
<text x="119.4" y="112.1">GND</text>
<text x="30.3" y="123.5">LP_Compatible_TX_1_N</text>
<text x="30.7" y="131.1">LP_Compatible_TX_1_P</text>
<text x="119.4" y="129.8">GND</text>
<text x="166.6" y="128.6">HS_Compatible_TX_CLK_N</text>
<text x="113" y="145.1">GND</text>
<text x="167" y="146.4">HS_Compatible_TX_CLK_P</text>
<text x="259.3" y="145.1">GND</text>
<text x="27.5" y="151.5">HS_Compatible_TX_2_N</text>
<text x="166.9" y="156.5">LP_Compatible_TX_CLK_N</text>
<text x="116.8" y="168">GND</text>
<text x="167.3" y="164.2">LP_Compatible_TX_CLK_P</text>
<text x="259.3" y="162.9">GND</text>
<text x="27.9" y="169.2">HS_Compatible_TX_2_P</text>
<text x="27.8" y="179.4">LP_Compatible_TX_2_N</text>
<text x="116.8" y="185.8">GND</text>
<text x="251.7" y="180.7">GND</text>
<text x="28.1" y="187.1">LP_Compatible_TX_2_P</text>
<text x="117.2" y="192.2">GND</text>
</g>
<g font-size="2.3" fill="#5a5a5a">
<text x="114.2" y="33.2">MMCX</text>
<text x="251.5" y="43.4">MMCX</text>
<text x="114.2" y="51">MMCX</text>
<text x="251.5" y="61.2">MMCX</text>
<text x="114.2" y="96.8">MMCX</text>
<text x="114.2" y="114.6">MMCX</text>
<text x="254.1" y="129.8">MMCX</text>
<text x="254.1" y="147.7">MMCX</text>
<text x="111.6" y="152.7">MMCX</text>
<text x="111.6" y="170.5">MMCX</text>
</g>
<g font-size="2.3" fill="#4c4c4c">
<text x="54.8" y="53.6">50R SE</text>
<text x="57.9" y="56.9">i</text>
<text x="192.2" y="63.8">50R SE</text>
<text x="57.9" y="70.6">i</text>
<text x="195.3" y="67.1">i</text>
<text x="54.8" y="73.9">50R SE</text>
<text x="195.3" y="80.8">i</text>
<text x="54.8" y="117.1">50R SE</text>
<text x="57.9" y="120.4">i</text>
<text x="57.9" y="134.2">i</text>
<text x="194.7" y="150.2">50R SE</text>
<text x="197.9" y="153.5">i</text>
<text x="197.9" y="167.2">i</text>
<text x="52.2" y="173.1">50R SE</text>
<text x="55.4" y="176.4">i</text>
<text x="55.4" y="190.1">i</text>
</g>
</svg>
